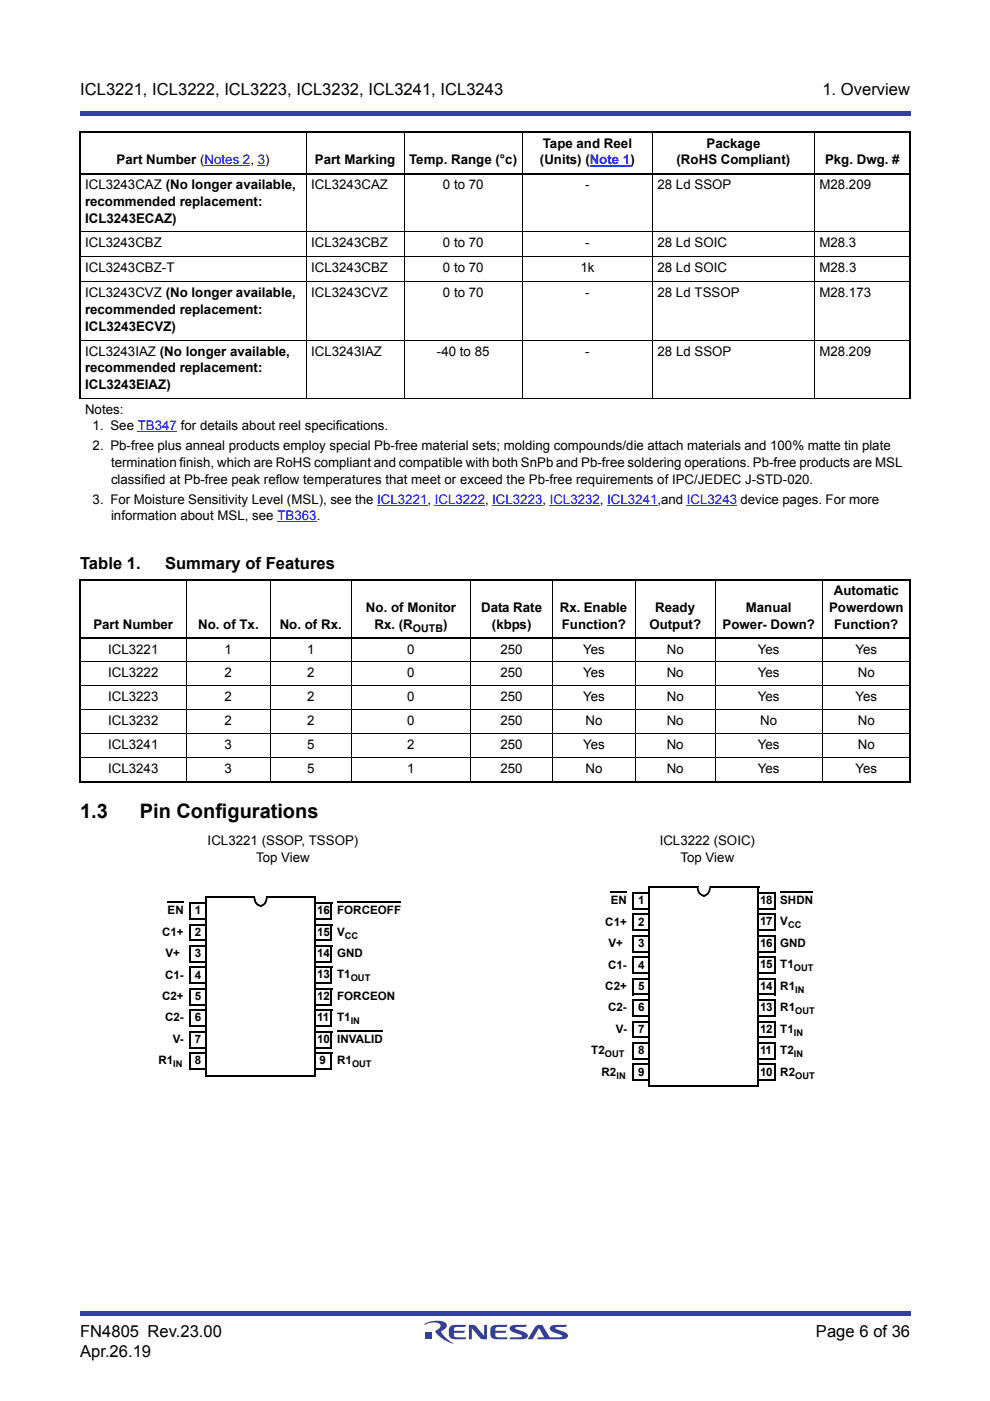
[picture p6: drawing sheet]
<svg xmlns="http://www.w3.org/2000/svg" width="210mm" height="297mm" viewBox="0 0 210 297" stroke-linecap="round" stroke-linejoin="round" font-family="sans-serif">
<g fill="#32409a">
<path d="M17 23.5h176v1h-176z"/>
<path d="M17 278h176v1.1h-176z"/>
</g>
<path d="M90 280h30.4v4.9h-30.4z" fill="#fff"/>
<g fill="#333f99">
<path d="M99.4 280.9h1l.4 .2 1.8 2.1v-2.3h.7v3.1l-1.4-.2-1.9-2.2v2.4h-.6z"/>
<path d="M95.4 281.3l.7-.4h2.7l-.2 .4-2 .1a.62 .62 0 0 0-.4 .7h2.4l-.3 .5h-2.1v.4l.2 .4 .2 .1h2.3l-.3 .4-2 .1a1.19 1.19 0 0 1-1.4-1.2v-1.2z"/>
<path d="M104.2 281.3l.7-.4h2.7l-.2 .4-2 .1a.62 .62 0 0 0-.4 .7h2.4l-.3 .5h-2.1v.4l.2 .4 .2 .1h2.3l-.3 .4-2 .1a1.19 1.19 0 0 1-1.5-1.2l.1-1.2z"/>
<path d="M108.2 281.2l.7-.3h2.8l-.2 .4-2.2 .2v.2l.5 .2a2.88 2.88 0 0 1 2.1 1.1 .74 .74 0 0 1-.9 .9l-3 .1 .2-.5 2.5-.1v-.3l-.5-.2a2.87 2.87 0 0 1-2.1-1z"/>
<path d="M113.6 281.2a1.57 1.57 0 0 1 1.4-.3l1.6 2.6 2.6-.1v-.3l-.5-.2a2.87 2.87 0 0 1-2.1-1 .74 .74 0 0 1 .8-1h2.8l-.2 .4-2.2 .2v.2l.5 .2a2.88 2.88 0 0 1 2.1 1.1 .74 .74 0 0 1-.8 .9l-5.7 .1 .2-.5h1.3l-1.1-1.9-1.4 2.4h-1z"/>
<path d="M90.2 282.4h1.4v1.4h-1.4z"/>
<path d="M90.1 280.6a4.9 4.9 0 0 1 4.4-.1 1.05 1.05 0 0 1-.7 1.6l-.3 .2a6 6 0 0 0 2.7 2.6 6.2 6.2 0 0 1-3.9-2.7l.2-.2a.93 .93 0 0 0 .7-1.3 4.1 4.1 0 0 0-3.2 .2z"/>
</g>
<path d="M43.4 35.1h9.7M29.2 91.6h8.3M58.8 110.6h8.3M80 107.1h10.7M92.2 107.1h10.6M104.4 107.1h10.6M116.5 107.1h10.7M128.7 107.1h10.7M145.6 107.1h10.7" fill="none" stroke="#00f" stroke-width=".21"/>
<path d="M54.7 35h1.5v.2h-1.5z" fill="#00f"/>
<path d="M125 35.1h8.7" fill="none" stroke="#00f" stroke-width=".3"/>
<path d="M16.8 28h176.4M16.8 36.8h176.4M17 28.2v56.2M193 28.2v56.2M16.8 122.9h176.4M16.8 135.3h176.4M17 123.1v42.5M193 123.1v42.5M16.8 165.7h176.4" fill="none" stroke="#000" stroke-width=".36"/>
<g fill="none" stroke="#000" stroke-width=".21">
<path d="M64.9 27.8v56.7M85.7 27.8v56.7M110.7 27.8v56.7M138.3 27.8v56.7M172.7 27.8v56.7M16.8 49.2h176.4M16.8 54.5h176.4M16.8 59.8h176.4M16.8 72.1h176.4M16.8 84.5h176.4M39.6 122.7v43.2M57.3 122.7v43.2"/>
<path d="M74.5 122.7v43.2M99.8 122.7v43.2M117.2 122.7v43.2M134.7 122.7v43.2M151.6 122.7v43.2M174.4 122.7v43.2M16.8 140.3h176.4M16.8 145.4h176.4M16.8 150.5h176.4M16.8 155.6h176.4M16.8 160.7h176.4"/>
</g>
<path d="M35.5 191.3h3.4M71.5 191.2h13.5M71.5 218.5h9.7" fill="none" stroke="#000" stroke-width=".25"/>
<path d="M55.1 191.9h.3v.3h-.3zM56.4 190.3h.3v.2l-.3-.1h.3v.3l-.4-.1 .4 .2 .1-.4-.2 .5-.3-.1 .3 .2 .1-.5-.1 .7-.4-.2 .4 .2-.1 .1-.3-.1 .3 .1-.1 .2-.1 .1-.3-.2 .3 .3-.6 .4-.1-.4 .2 .4-.2 .1-.1-.4 .1 .4h-.4v-.3h.2l.1 .3-.1-.3 .2-.1 .1 .3-.2-.3 .2-.1 .1 .3-.2-.3h.2l.2 .3-.2-.4 .3 .3-.3-.3 .2-.1 .3 .2-.3-.2 .1-.2 .3 .2-.3-.2 .1-.2 .3 .2-.3-.2 .1-.2 .3 .2-.3-.2 .3 .1-.3-.1v-.2l.4 .1-.4-.1 .1-.2h.3h-.3zM56.4 190.1h.3v.2h-.3z" fill="#000"/>
<path d="M66.9 191.5h3.4v3.3h-3.4z" fill="#fff"/>
<path d="M66.8 191.5h3.7M66.8 194.8h3.5M70.3 191.5v3.5" fill="none" stroke="#000" stroke-width=".36"/>
<path d="M66.9 196h3.4v3.4h-3.4z" fill="#fff"/>
<path d="M66.8 196h3.7M66.8 199.4h3.5M70.3 196v3.6" fill="none" stroke="#000" stroke-width=".36"/>
<path d="M66.9 200.6h3.4v3.3h-3.4z" fill="#fff"/>
<path d="M66.8 200.6h3.7M66.8 203.9h3.5M70.3 200.6v3.5" fill="none" stroke="#000" stroke-width=".36"/>
<path d="M66.9 205.1h3.4v3.3h-3.4z" fill="#fff"/>
<path d="M66.8 205.1h3.7M66.8 208.5h3.5M70.3 205.1v3.5" fill="none" stroke="#000" stroke-width=".36"/>
<path d="M66.9 209.6h3.4v3.4h-3.4z" fill="#fff"/>
<path d="M66.8 209.6h3.7M66.8 213h3.5M70.3 209.6v3.6" fill="none" stroke="#000" stroke-width=".36"/>
<path d="M66.9 214.2h3.4v3.3h-3.4z" fill="#fff"/>
<path d="M66.8 214.2h3.7M66.8 217.5h3.5M70.3 214.2v3.5" fill="none" stroke="#000" stroke-width=".36"/>
<path d="M66.9 218.7h3.4v3.4h-3.4z" fill="#fff"/>
<path d="M66.8 218.7h3.7M70.3 218.7v3.6M66.8 222.1h3.5" fill="none" stroke="#000" stroke-width=".36"/>
<path d="M66.9 223.3h3.4v3.3h-3.4z" fill="#fff"/>
<path d="M66.8 223.3h3.7M66.8 226.6h3.5M70.3 223.3v3.5" fill="none" stroke="#000" stroke-width=".36"/>
<path d="M40.2 191.5h3.4v3.3h-3.4z" fill="#fff"/>
<path d="M40.1 191.5h3.7M40.2 194.8h3.6M40.2 191.5v3.5" fill="none" stroke="#000" stroke-width=".36"/>
<path d="M40.2 196h3.4v3.4h-3.4z" fill="#fff"/>
<path d="M40.1 196h3.7M40.2 199.4h3.6M40.2 196v3.6" fill="none" stroke="#000" stroke-width=".36"/>
<path d="M40.2 200.6h3.4v3.3h-3.4z" fill="#fff"/>
<path d="M40.1 200.6h3.7M40.2 203.9h3.6M40.2 200.6v3.5" fill="none" stroke="#000" stroke-width=".36"/>
<path d="M40.2 205.1h3.4v3.3h-3.4z" fill="#fff"/>
<path d="M40.1 205.1h3.7M40.2 208.5h3.6M40.2 205.1v3.5" fill="none" stroke="#000" stroke-width=".36"/>
<path d="M40.2 209.6h3.4v3.4h-3.4z" fill="#fff"/>
<path d="M40.1 209.6h3.7M40.2 213h3.6M40.2 209.6v3.6" fill="none" stroke="#000" stroke-width=".36"/>
<path d="M40.2 214.2h3.4v3.3h-3.4z" fill="#fff"/>
<path d="M40.1 214.2h3.7M40.2 217.5h3.6M40.2 214.2v3.5" fill="none" stroke="#000" stroke-width=".36"/>
<path d="M40.2 218.7h3.4v3.4h-3.4z" fill="#fff"/>
<path d="M40.1 218.7h3.7M40.2 218.7v3.6M40.2 222.1h3.6" fill="none" stroke="#000" stroke-width=".36"/>
<path d="M40.2 223.3h3.4v3.3h-3.4z" fill="#fff"/>
<path d="M43.5 190.3h10.5M43.7 190.2v38M56.5 190.3h10.5M66.9 190.2v38M40.1 223.3h3.7M40.2 226.6h3.6M40.2 223.3v3.5M43.7 228h23.1" fill="none" stroke="#000" stroke-width=".36"/>
<path d="M53.8 190.1h.3v.1h-.3zM53.8 190.2h.3l-.3 .2 .3-.1v.2l-.3 .1 .3-.1 .1 .4v-.3l-.4 .2 .4-.1 .1 .4-.1-.3-.3 .2 .3-.2 .1 .3-.4 .1 .4-.2-.3 .3 .3-.2 .1 .2-.3 .3 .3-.3 .1 .2-.1-.2 .2 .3-.3 .2 .3-.3-.2 .4 .2-.3 .2 .1-.3 .3 .2-.3-.1 .3 .2-.3-.1 .4 .1-.4 .2 .1-.1 .3 .2-.3-.1 .4 .2-.3-.1 .3 .1-.3v.3h-.3l.2-.4-.2 .4-.1-.1 .1-.3-.1 .3-.4-.2 .3-.3-.2 .3-.2-.2 .2-.2-.3 .1 .3-.2-.4 .2-.1-.3 .4-.1-.4 .2-.1-.3 .4-.1-.4 .1-.1-.2 .4-.1-.4 .1v-.2l.4-.1h-.4v-.2h.3l-.3 .1zM55.2 191.9h.3v.3h-.3zM149 189.7h.4v.4h-.4zM150.3 188.2h.4v.4v-.4l-.1 .5-.3-.1 .3 .1v.3l-.4-.2 .4 .1-.2 .5-.1 .1-.3-.3 .2 .3-.8 .6v-.4v.3l-.2 .1v-.4l.1 .4-.1-.4h.2l.1 .3-.1-.3 .2 .3-.1-.3 .1 .3-.1-.3 .3 .2-.2-.3 .2-.1 .2 .2-.2-.2 .2-.2 .2 .2-.3-.2 .2-.1 .3 .2-.3-.2 .1-.3 .3 .1-.3-.1 .1-.2 .3 .1h-.3v-.2h.4h-.4v-.2h.4h-.4zM150.4 188.1l.3 .1zM150.4 187.9l.3 .1v.1h-.3z" fill="#000"/>
<path d="M129.5 189.1h3.4M165.4 189.1h7" fill="none" stroke="#000" stroke-width=".25"/>
<path d="M160.9 189.3h3.4v3.4h-3.4z" fill="#fff"/>
<path d="M160.7 189.3h3.7M160.7 192.7h3.6M164.3 189.3v3.6" fill="none" stroke="#000" stroke-width=".36"/>
<path d="M160.9 193.9h3.4v3.3h-3.4z" fill="#fff"/>
<path d="M160.7 193.9h3.7M160.7 197.2h3.6M164.3 193.9v3.5" fill="none" stroke="#000" stroke-width=".36"/>
<path d="M160.9 198.4h3.4v3.4h-3.4z" fill="#fff"/>
<path d="M160.7 198.4h3.7M164.3 198.4v3.6M160.7 201.8h3.6" fill="none" stroke="#000" stroke-width=".36"/>
<path d="M160.9 202.9h3.4v3.4h-3.4z" fill="#fff"/>
<path d="M160.7 203h3.7M160.7 206.3h3.6M164.3 202.9v3.6" fill="none" stroke="#000" stroke-width=".36"/>
<path d="M160.9 207.5h3.4v3.3h-3.4z" fill="#fff"/>
<path d="M160.7 207.5h3.7M160.7 210.9h3.6M164.3 207.5v3.5" fill="none" stroke="#000" stroke-width=".36"/>
<path d="M160.9 212h3.4v3.4h-3.4z" fill="#fff"/>
<path d="M160.7 212.1h3.7M160.7 215.4h3.6M164.3 212v3.6" fill="none" stroke="#000" stroke-width=".36"/>
<path d="M160.9 216.6h3.4v3.3h-3.4z" fill="#fff"/>
<path d="M160.7 216.6h3.7M160.7 220h3.6M164.3 216.6v3.5" fill="none" stroke="#000" stroke-width=".36"/>
<path d="M160.9 221.1h3.4v3.4h-3.4z" fill="#fff"/>
<path d="M160.7 221.1h3.7M160.7 224.5h3.6M164.3 221.1v3.6" fill="none" stroke="#000" stroke-width=".36"/>
<path d="M160.9 225.7h3.4v3.3h-3.4z" fill="#fff"/>
<path d="M160.7 225.7h3.7M160.7 229h3.6M164.3 225.7v3.5" fill="none" stroke="#000" stroke-width=".36"/>
<path d="M134.2 189.3h3.4v3.4h-3.4z" fill="#fff"/>
<path d="M134 189.3h3.7M134.2 192.7h3.5M134.2 189.3v3.6" fill="none" stroke="#000" stroke-width=".36"/>
<path d="M134.2 193.9h3.4v3.3h-3.4z" fill="#fff"/>
<path d="M134 193.9h3.7M134.2 197.2h3.5M134.2 193.9v3.5" fill="none" stroke="#000" stroke-width=".36"/>
<path d="M134.2 198.4h3.4v3.4h-3.4z" fill="#fff"/>
<path d="M134 198.4h3.7M134.2 198.4v3.6M134.2 201.8h3.5" fill="none" stroke="#000" stroke-width=".36"/>
<path d="M134.2 202.9h3.4v3.4h-3.4z" fill="#fff"/>
<path d="M134 203h3.7M134.2 206.3h3.5M134.2 202.9v3.6" fill="none" stroke="#000" stroke-width=".36"/>
<path d="M134.2 207.5h3.4v3.3h-3.4z" fill="#fff"/>
<path d="M134 207.5h3.7M134.2 210.9h3.5M134.2 207.5v3.5" fill="none" stroke="#000" stroke-width=".36"/>
<path d="M134.2 212h3.4v3.4h-3.4z" fill="#fff"/>
<path d="M134 212.1h3.7M134.2 215.4h3.5M134.2 212v3.6" fill="none" stroke="#000" stroke-width=".36"/>
<path d="M134.2 216.6h3.4v3.3h-3.4z" fill="#fff"/>
<path d="M134 216.6h3.7M134.2 220h3.5M134.2 216.6v3.5" fill="none" stroke="#000" stroke-width=".36"/>
<path d="M134.2 221.1h3.4v3.4h-3.4z" fill="#fff"/>
<path d="M134 221.1h3.7M134.2 224.5h3.5M134.2 221.1v3.6" fill="none" stroke="#000" stroke-width=".36"/>
<path d="M134.2 225.7h3.4v3.3h-3.4z" fill="#fff"/>
<path d="M137.5 188.1h10.5M137.7 188.1v42.3M150.5 188.1h10.5M160.8 188.1v42.3M134 225.7h3.7M134.2 229h3.5M134.2 225.7v3.5M137.6 230.2h23.2" fill="none" stroke="#000" stroke-width=".36"/>
<path d="M147.7 187.9h.4v.2h-.4zM147.7 188.1h.4v.3h-.4h.4v.2h-.3h.3l.1 .4v-.3l-.4 .2 .4-.2v.2l-.3 .1 .3-.1 .2 .2-.4 .2 .4-.1-.1-.2 .1 .3-.2 .2 .2-.3 .2 .3-.3 .2 .3-.3-.2 .4 .2-.3 .3 .1-.2 .3 .2-.3-.1 .4 .2-.3-.1 .3 .2-.3-.1 .4v-.4h.2v.4l-.1-.1v-.3v.4l-.4-.2 .1 .1-.3-.2 .2-.3-.2 .3-.2-.2 .3-.2-.3 .2-.2-.1 .3-.3-.3 .2-.2-.5 .3-.1-.3 .2-.1-.3h.4h-.4l-.1-.3v-.2h.4h-.4zM149.2 189.7h.2v.4h-.2z" fill="#000"/>
<g font-size="4.2">
<text x="17" y="173.5">1.3</text>
<text x="29.7" y="173.5">Pin Configurations</text>
</g>
<g font-size="3.5">
<text x="17" y="20.1">ICL3221, ICL3222, ICL3223, ICL3232, ICL3241, ICL3243</text>
<text x="174.4" y="20.1">1. Overview</text>
<text x="17" y="120.7">Table 1.</text>
<text x="35" y="120.7">Summary of Features</text>
<text x="17" y="283.4">FN4805 Rev.23.00</text>
<text x="17" y="287.6">Apr.26.19</text>
<text x="173" y="283.4">Page 6 of 36</text>
</g>
<g font-size="2.8">
<text x="24.7" y="34.8">Part Number (Notes 2, 3)</text>
<text x="66.8" y="34.8">Part Marking</text>
<text x="86.8" y="34.8">Temp. Range (°c)</text>
<text x="114.5" y="34.8">(Units) (Note 1)</text>
<text x="115.1" y="31.3">Tape and Reel</text>
<text x="143.4" y="34.8">(RoHS Compliant)</text>
<text x="149.8" y="31.3">Package</text>
<text x="174.9" y="34.8">Pkg. Dwg. #</text>
<text x="18" y="40.1">ICL3243CAZ (No longer available,</text>
<text x="66" y="40.1">ICL3243CAZ</text>
<text x="93.9" y="40.1">0 to 70</text>
<text x="124.1" y="40.1">-</text>
<text x="139.4" y="40.1">28 Ld SSOP</text>
<text x="173.7" y="40.1">M28.209</text>
<text x="18" y="43.6">recommended replacement:</text>
<text x="18" y="47.2">ICL3243ECAZ)</text>
<text x="18" y="52.5">ICL3243CBZ</text>
<text x="66" y="52.5">ICL3243CBZ</text>
<text x="93.9" y="52.5">0 to 70</text>
<text x="124.1" y="52.5">-</text>
<text x="139.4" y="52.5">28 Ld SOIC</text>
<text x="173.7" y="52.5">M28.3</text>
<text x="18" y="57.8">ICL3243CBZ-T</text>
<text x="66" y="57.8">ICL3243CBZ</text>
<text x="93.9" y="57.8">0 to 70</text>
<text x="123" y="57.8">1k</text>
<text x="139.4" y="57.8">28 Ld SOIC</text>
<text x="173.8" y="57.8">M28.3</text>
<text x="18" y="63.1">ICL3243CVZ (No longer available,</text>
<text x="66" y="63.1">ICL3243CVZ</text>
<text x="93.9" y="63.1">0 to 70</text>
<text x="124.1" y="63.1">-</text>
<text x="139.4" y="63.1">28 Ld TSSOP</text>
<text x="173.7" y="63.1">M28.173</text>
<text x="18" y="66.6">recommended replacement:</text>
<text x="18" y="70.1">ICL3243ECVZ)</text>
<text x="18" y="75.4">ICL3243IAZ (No longer available,</text>
<text x="66" y="75.4">ICL3243IAZ</text>
<text x="92.6" y="75.4">-40 to 85</text>
<text x="124.1" y="75.4">-</text>
<text x="139.4" y="75.4">28 Ld SSOP</text>
<text x="173.7" y="75.4">M28.209</text>
<text x="18" y="78.9">recommended replacement:</text>
<text x="18" y="82.5">ICL3243EIAZ)</text>
<text x="18" y="87.8">Notes:</text>
<text x="19.6" y="91.3">1. See TB347 for details about reel specifications.</text>
<text x="19.6" y="95.5">2. Pb-free plus anneal products employ special Pb-free material sets; molding compounds/die attach materials and 100% matte tin plate</text>
<text x="23.5" y="99">termination finish, which are RoHS compliant and compatible with both SnPb and Pb-free soldering operations. Pb-free products are MSL</text>
<text x="19.6" y="106.8">3. For Moisture Sensitivity Level (MSL), see the ICL3221, ICL3222, ICL3223, ICL3232, ICL3241,and ICL3243 device pages. For more</text>
<text x="23.5" y="102.6">classified at Pb-free peak reflow temperatures that meet or exceed the Pb-free requirements of IPC/JEDEC J-STD-020.</text>
<text x="23.5" y="110.3">information about MSL, see TB363.</text>
<text x="77.6" y="129.7">No. of Monitor</text>
<text x="102" y="129.7">Data Rate</text>
<text x="118.7" y="129.7">Rx. Enable</text>
<text x="138.9" y="129.7">Ready</text>
<text x="158.1" y="129.7">Manual</text>
<text x="175.8" y="129.7">Powerdown</text>
<text x="176.8" y="126.2">Automatic</text>
<text x="19.8" y="133.3">Part Number</text>
<text x="42" y="133.3">No. of Tx.</text>
<text x="59.3" y="133.3">No. of Rx.</text>
<text x="79.4" y="133.3">Rx. (R</text>
<text x="93.9" y="133.3">)</text>
<text x="104.3" y="133.3">(kbps)</text>
<text x="119.1" y="133.3">Function?</text>
<text x="137.7" y="133.3">Output?</text>
<text x="153.2" y="133.3">Power- Down?</text>
<text x="176.9" y="133.3">Function?</text>
<text x="22.9" y="138.6">ICL3221</text>
<text x="22.9" y="143.6">ICL3222</text>
<text x="47.6" y="143.6">2</text>
<text x="47.6" y="138.6">1</text>
<text x="65.1" y="143.6">2</text>
<text x="65.1" y="138.6">1</text>
<text x="86.4" y="143.6">0</text>
<text x="86.4" y="138.6">0</text>
<text x="106.1" y="143.6">250</text>
<text x="106.1" y="138.6">250</text>
<text x="123.6" y="143.6">Yes</text>
<text x="123.6" y="138.6">Yes</text>
<text x="141.4" y="143.6">No</text>
<text x="141.4" y="138.6">No</text>
<text x="160.7" y="143.6">Yes</text>
<text x="160.7" y="138.6">Yes</text>
<text x="181.4" y="138.6">Yes</text>
<text x="181.9" y="143.6">No</text>
<text x="22.9" y="148.7">ICL3223</text>
<text x="47.6" y="148.7">2</text>
<text x="65.1" y="148.7">2</text>
<text x="86.4" y="148.7">0</text>
<text x="106.1" y="148.7">250</text>
<text x="123.6" y="148.7">Yes</text>
<text x="141.4" y="148.7">No</text>
<text x="160.7" y="148.7">Yes</text>
<text x="181.4" y="148.7">Yes</text>
<text x="22.9" y="153.8">ICL3232</text>
<text x="47.6" y="153.8">2</text>
<text x="65.1" y="153.8">2</text>
<text x="86.4" y="153.8">0</text>
<text x="106.1" y="153.8">250</text>
<text x="124.1" y="153.8">No</text>
<text x="141.4" y="153.8">No</text>
<text x="161.2" y="153.8">No</text>
<text x="181.9" y="153.8">No</text>
<text x="22.9" y="158.9">ICL3241</text>
<text x="47.6" y="158.9">3</text>
<text x="65.1" y="158.9">5</text>
<text x="86.4" y="158.9">2</text>
<text x="106.1" y="158.9">250</text>
<text x="123.6" y="158.9">Yes</text>
<text x="141.4" y="158.9">No</text>
<text x="160.7" y="158.9">Yes</text>
<text x="181.9" y="158.9">No</text>
<text x="22.9" y="164">ICL3243</text>
<text x="47.6" y="164">3</text>
<text x="65.1" y="164">5</text>
<text x="86.4" y="164">1</text>
<text x="106.1" y="164">250</text>
<text x="124.1" y="164">No</text>
<text x="141.4" y="164">No</text>
<text x="160.7" y="164">Yes</text>
<text x="181.4" y="164">Yes</text>
<text x="44" y="179.3">ICL3221 (SSOP, TSSOP)</text>
<text x="139.9" y="179.3">ICL3222 (SOIC)</text>
<text x="54.3" y="182.8">Top View</text>
<text x="144.3" y="182.8">Top View</text>
</g>
<g font-size="2.5">
<text x="129.5" y="191.7">EN</text>
<text x="135.3" y="191.7">1</text>
<text x="161.2" y="191.6">18</text>
<text x="165.4" y="191.6">SHDN</text>
<text x="35.5" y="193.8">EN</text>
<text x="41.3" y="193.8">1</text>
<text x="67.2" y="193.8">16</text>
<text x="71.5" y="193.8">FORCEOFF</text>
<text x="128.3" y="196.2">C1+</text>
<text x="135.3" y="196.2">2</text>
<text x="161.2" y="196.2">17</text>
<text x="165.4" y="196.2">V</text>
<text x="34.4" y="198.4">C1+</text>
<text x="35.1" y="203">V+</text>
<text x="41.3" y="198.4">2</text>
<text x="41.3" y="202.9">3</text>
<text x="67.2" y="198.4">15</text>
<text x="67.2" y="202.9">14</text>
<text x="71.5" y="202.9">GND</text>
<text x="71.5" y="198.4">V</text>
<text x="129" y="200.9">V+</text>
<text x="135.3" y="200.8">3</text>
<text x="161.2" y="200.8">16</text>
<text x="165.4" y="200.8">GND</text>
<text x="35" y="207.5">C1-</text>
<text x="41.3" y="207.5">4</text>
<text x="67.2" y="207.4">13</text>
<text x="71.5" y="207.4">T1</text>
<text x="128.3" y="209.9">C2+</text>
<text x="128.9" y="205.4">C1-</text>
<text x="135.3" y="205.4">4</text>
<text x="135.3" y="209.9">5</text>
<text x="161.2" y="205.3">15</text>
<text x="161.2" y="209.8">14</text>
<text x="165.4" y="205.3">T1</text>
<text x="165.4" y="209.8">R1</text>
<text x="34.4" y="212">C2+</text>
<text x="41.3" y="212">5</text>
<text x="67.2" y="212">12</text>
<text x="71.5" y="212">FORCEON</text>
<text x="128.9" y="214.4">C2-</text>
<text x="135.3" y="214.4">6</text>
<text x="161.2" y="214.4">13</text>
<text x="165.4" y="214.4">R1</text>
<text x="35" y="216.6">C2-</text>
<text x="36.6" y="221.1">V-</text>
<text x="41.3" y="216.6">6</text>
<text x="41.3" y="221.1">7</text>
<text x="67.2" y="216.6">11</text>
<text x="67.2" y="221.1">10</text>
<text x="71.5" y="216.6">T1</text>
<text x="71.5" y="221.1">INVALID</text>
<text x="130.6" y="219">V-</text>
<text x="135.3" y="219">7</text>
<text x="161.2" y="219">12</text>
<text x="165.4" y="218.9">T1</text>
<text x="33.6" y="225.7">R1</text>
<text x="41.3" y="225.7">8</text>
<text x="67.8" y="225.7">9</text>
<text x="71.5" y="225.7">R1</text>
<text x="125.4" y="223.5">T2</text>
<text x="135.3" y="223.5">8</text>
<text x="161.2" y="223.5">11</text>
<text x="165.4" y="223.5">T2</text>
<text x="127.6" y="228.1">R2</text>
<text x="135.3" y="228.1">9</text>
<text x="161.2" y="228">10</text>
<text x="165.4" y="228.2">R2</text>
</g>
<text font-size="2.2" x="87.5" y="134">OUTB</text>
<g font-size="2">
<text x="167.1" y="196.8">CC</text>
<text x="73.1" y="199">CC</text>
<text x="74.4" y="208.1">OUT</text>
<text x="168.3" y="205.9">OUT</text>
<text x="168.6" y="210.5">IN</text>
<text x="168.6" y="215">OUT</text>
<text x="74.4" y="217.2">IN</text>
<text x="168.3" y="219.6">IN</text>
<text x="36.7" y="226.3">IN</text>
<text x="74.6" y="226.3">OUT</text>
<text x="128.2" y="224.2">OUT</text>
<text x="168.3" y="224.1">IN</text>
<text x="130.7" y="228.7">IN</text>
<text x="168.6" y="228.8">OUT</text>
</g>
</svg>
